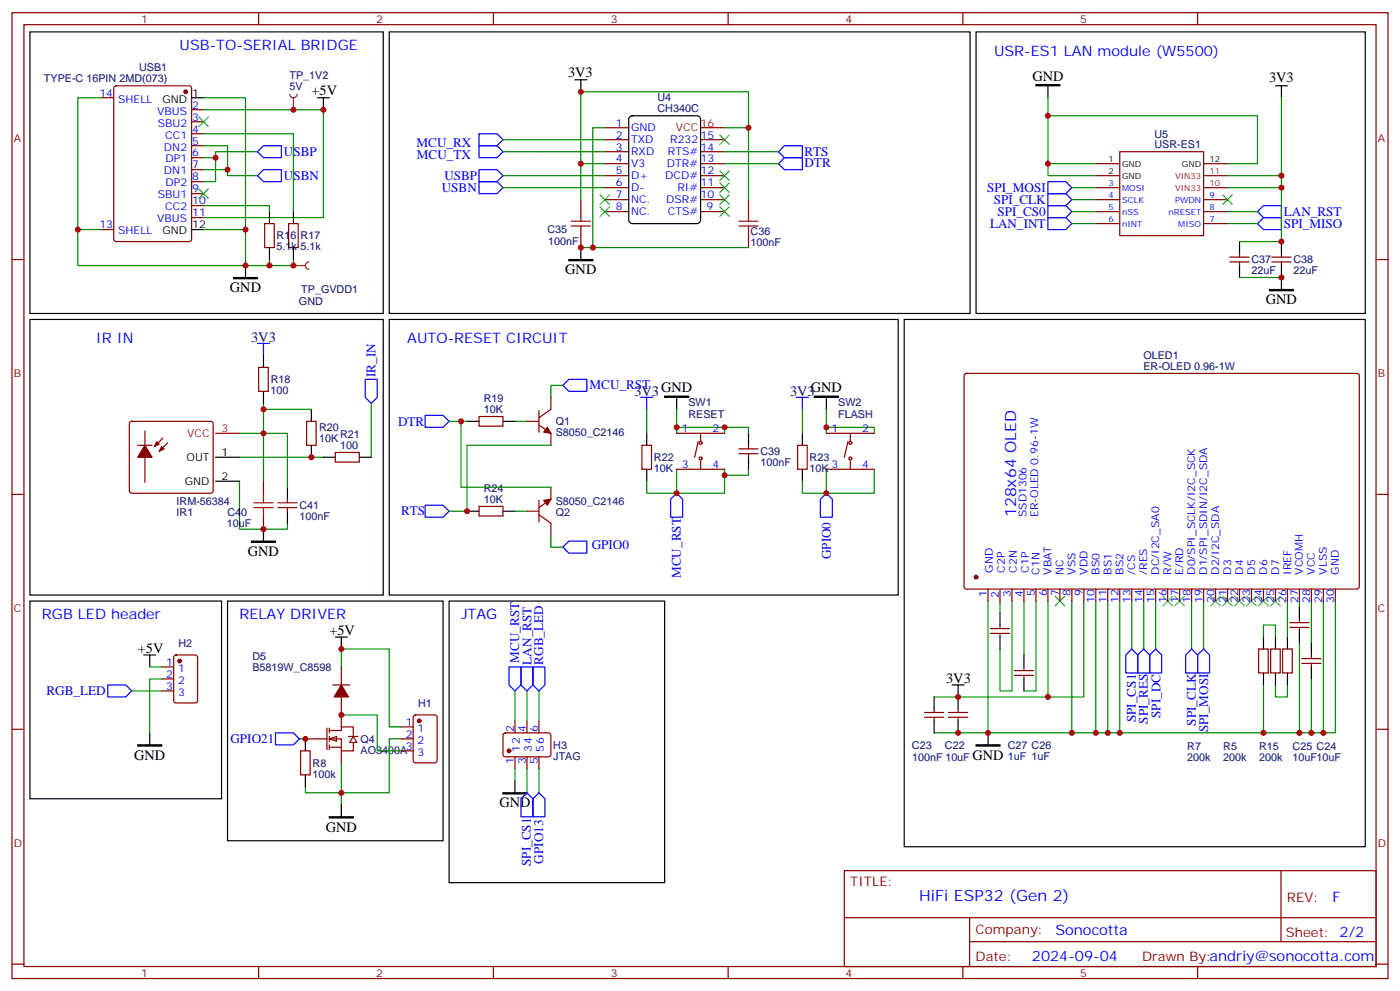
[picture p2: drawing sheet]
<svg xmlns="http://www.w3.org/2000/svg" width="412mm" height="292mm" viewBox="0 0 412 292" stroke-linecap="round" stroke-linejoin="round" font-family="sans-serif">
<g fill="none" stroke="#870000" stroke-width=".35">
<path d="M3.5 3.7h405.4v284.4h-405.4zM7.1 7.3h398.2v277.3h-398.2zM76.2 3.7v3.6M145.3 3.7v3.6M214.5 3.7v3.6M283.6 3.7v3.6M352.8 3.7v3.6M3.5 76.4h3.6M78 65.8h2.8v7.1h-2.8zM85 65.8h2.8v7.1h-2.8zM405.3 76.4h3.6M3.5 145.6h3.6"/>
<path d="M405.3 145.6h3.6M3.5 214.7h3.6M405.3 214.7h3.6M248.7 256.3h156.6v28.3h-156.6zM377.3 256.4v20.8M248.7 270.2h156.5M285.6 277.2h119.6M285.6 270.2v14.1M3.5 283.8h3.6M76.2 284.6v3.5M145.3 284.6v3.5M214.5 284.6v3.5"/>
<path d="M283.6 284.6v3.5M352.8 284.6v3.5M405.3 283.8h3.6"/>
</g>
<path d="M79.4 76.4v1.8h-7.1M86.4 76.4v1.8h-7M70.6 141.7v14.1h14.1v-1.8" fill="none" stroke="#008700" stroke-width=".35"/>
<path d="M79.4 62.3v3.5M79.4 72.9v3.5M86.4 62.3v3.5M86.4 72.9v3.5" fill="none" stroke="#000" stroke-width=".35"/>
<path d="M38.3 124.2l.5-.2h23.3l.5 .2 .2 .5v19.8l-.2 .5-.5 .2h-23.3l-.5-.2-.2-.5v-19.8z" fill="#fff" stroke="#870000" stroke-width=".35"/>
<g fill="none" stroke="#000" stroke-width=".35">
<path d="M8.8 9.4h104.1v82.9h-104.1zM114.7 9.4h171.1v82.9h-171.1zM287.5 9.4h114.7v82.9h-114.7zM56.4 28.8h3.6M169.3 23.5h3.6M171.1 23.5v3.5M185.4 34.5l.9-.4h19l.9 .4 .2 .6v29.7l-.5 .8-.6 .2h-19l-.9-.5-.2-.5v-29.7zM308.7 25.3v3.5M375.7 25.3h3.5M377.5 25.3v3.5M56.4 67.6h3.6M72.3 78.2v3.5"/>
<path d="M171.1 72.9v3.5M365.1 71.1v3.5M365.1 78.2v3.5M377.5 71.1v3.5M377.5 78.2v7M8.8 94.1h104.1v81.1h-104.1zM114.7 94.1h149.9v81.1h-149.9zM77.6 104.6v3.6M77.6 115.2v3.5M199.3 117v3.5M243.4 117v3.5M63.5 134.6h7.1"/>
<path d="M91.7 120.5v3.5M91.7 131.1v3.5M95.2 134.6h3.6M105.8 134.6h3.6M137.6 124h3.5M148.2 124h3.5M190.5 127.6v3.5M190.5 138.1v3.6M220.5 127.6v3.5M220.5 134.6v3.5M236.4 127.6v3.5M236.4 138.1v3.6"/>
<path d="M63.5 141.7h7.1M77.6 155.8v3.5M84.7 143.4v3.6M84.7 150.5v3.5M137.6 150.5h3.5M148.2 150.5h3.5"/>
</g>
<path d="M206.4 37.6h7M63.5 127.6h7.1" fill="none" stroke="#f00" stroke-width=".35"/>
<g fill="#870000" stroke="#870000" stroke-width=".35">
<path d="M42.7 131.1l2.1 3.5h-4.2z"/>
<path d="M47.6 131.4l.7 .8-1.4 .7z"/>
<path d="M46.2 130l.7 .7-1.4 .7z"/>
<path d="M161.2 125.8l1.1 1.8-2.1-.4z"/>
<path d="M160.2 147.3l2.1-.3-1.1 1.7z"/>
<circle cx="54.7" cy="27" r=".53"/>
</g>
<g fill="none" stroke="#870000" stroke-width=".35">
<path d="M30 28.8h3.5M33.7 25.5l.5-.2h21.5l.7 .4v44.7l-.4 .7h-21.8l-.6-.4-.1-44.7zM56.4 32.3h3.6M56.4 35.8h3.6M56.4 39.4h3.6M178.2 37.6h7M56.4 42.9h3.6M56.4 46.4h3.6M56.4 50h3.6M56.4 53.5h3.6M56.4 57h3.6M171.1 58.8v3.5"/>
<path d="M178.2 41.1h7M178.2 44.7h7M178.2 48.2h7M178.2 51.7h7M178.2 55.2h7M178.2 58.8h7M206.4 41.1h7M206.4 44.7h7M206.4 48.2h7M206.4 51.7h7M206.4 55.2h7M206.4 58.8h7"/>
<path d="M220.5 58.8v3.5M322.8 48.2h7M322.8 51.7h7M322.8 55.2h7M322.8 58.8h7M329.8 44.7h24.7v24.7h-24.7zM354.5 48.2h7.1M354.5 51.7h7.1M354.5 55.2h7.1M354.5 58.8h7.1M30 67.6h3.5M56.4 60.5h3.6"/>
<path d="M56.4 64.1h3.6M171.1 69.4v3.5M178.2 62.3h7M206.4 62.3h7M220.5 69.4v3.5M322.8 62.3h7M322.8 65.8h7M354.5 62.3h7.1M354.5 65.8h7.1M362.3 77.1h5.6M362.3 75.7h5.6M365.1 74.6v1.1"/>
<path d="M365.1 77.1v1.1M374.6 77.1h5.7M374.6 75.7h5.7M377.5 74.6v1.1M377.5 77.1v1.1M76.2 108.2h2.8v7h-2.8zM162.3 117v3.5l-3.6 2.5M40.6 131.1h4.2M42.7 126.9v15.1M48 129l-2.5 2.4M49.4 130.4l-2.5 2.5M90.3 124h2.8v7.1h-2.8z"/>
<path d="M98.8 133.2h7v2.8h-7zM141.1 122.6h7.1v2.8h-7.1zM155.2 124h3.5M158.7 125.1l3.6 2.5v3.5M158.7 120.9v6.3M189.1 131.1h2.8v7h-2.8zM199.3 138.1h14.1M199.3 127.6h14.1M205.7 130l-1.1 4.6M206.4 127.6v2.4M206.4 135.7v2.4M217.7 133.6h5.6"/>
<path d="M217.7 132.2h5.6M220.5 131.1v1.1M220.5 133.6v1M234.9 131.1h2.9v7h-2.9zM243.4 138.1h14.1M243.4 127.6h14.1M249.8 130l-1.1 4.6M250.5 127.6v2.4M250.5 135.7v2.4M77.6 141.7v3.5M77.6 152.3v3.5M81.8 148h5.7"/>
<path d="M81.8 149.4h5.7M84.7 147v1M84.7 149.4v1.1M141.1 149.1h7.1v2.8h-7.1zM155.2 150.5h3.5M158.7 151.6l3.6 2.4v3.6M158.7 147.3v6.4M162.3 143.4v3.6l-3.6 2.4"/>
<circle cx="206.4" cy="130.4" r=".44"/>
<circle cx="206.4" cy="135" r=".44"/>
<circle cx="250.5" cy="130.4" r=".44"/>
<circle cx="250.5" cy="135" r=".44"/>
</g>
<path d="M305.2 24.9h7v.4h-7zM167.6 76.4h7v.4h-7zM68.8 81.7h7v.4h-7zM373.9 85.2h7.1v.4h-7.1zM195.8 116.6h7v.4h-7zM239.9 116.6h7v.4h-7zM74.1 159.3h7v.4h-7z" fill="#000" stroke="#000" stroke-width=".35"/>
<g fill="none" stroke="#008700" stroke-width=".35">
<path d="M30 28.8h-7.1v38.8h7.1M60 28.8h12.3v38.8M60 32.3h35.2v31.8h-35.2M60 39.4h26.4v22.9M178.2 37.6h-3.6v35.3M213.4 37.6h7.1v-10.6h-49.4v21.2h7.1M220.5 37.6v21.2M308.7 28.8v19.4h14.1M308.7 34.1h61.7v14.1h-8.8M377.5 28.8v22.9h-15.9M60 42.9h7v8.8h8.8M60 46.4h3.5"/>
<path d="M60 50h7M75.8 44.7h-12.3v8.8h-3.5M148.2 41.1h30M148.2 44.7h30M148.2 51.7h30M148.2 55.2h30M171.1 48.2v10.6M213.4 44.7h15.9M213.4 48.2h15.9M308.7 48.2v3.5h14.1M315.7 55.2h7.1M315.7 58.8h7.1"/>
<path d="M377.5 51.7v3.5h-15.9M377.5 55.2v15.9h-12.4M22.9 67.6v10.6h49.4v-10.6h-12.3M60 60.5h19.4v1.8M171.1 72.9h49.4M315.7 62.3h7.1M315.7 65.8h7.1M361.6 62.3h8.8M361.6 65.8h8.8M365.1 81.7h12.4M77.6 118.7v23M109.4 118.7v15.9"/>
<path d="M165.8 113.5h-3.5v3.5M70.6 127.6h14.1v15.8M70.6 134.6h24.6M77.6 120.5h14.1M132.3 124h5.3M135.8 124v19.4h26.5M151.7 124h3.5M162.3 131.1h-24.7v19.4h-5.3M190.5 120.5v7.1M199.3 125.8h14.1v1.8M199.3 138.1v7.1h14.1v-7.1M199.3 120.5v7.1"/>
<path d="M213.4 125.8h7.1v1.8M220.5 138.1v1.8h-7.1M236.4 120.5v7.1M243.4 125.8h14.1v1.8M243.4 138.1v7.1h14.1v-7.1M243.4 120.5v7.1M151.7 150.5h3.5M162.3 157.6v3.5h3.5M190.5 141.7v3.5h8.8M236.4 141.7v3.5h7"/>
</g>
<path d="M168.3 66.5h5.6M168.3 65.1h5.6M171.1 62.3v2.8M171.1 66.5v2.9M217.7 66.5h5.6M217.7 65.1h5.6M220.5 62.3v2.8M220.5 66.5v2.9M74.8 149.4h5.6M74.8 148h5.6M77.6 145.2v2.8M77.6 149.4v2.9" fill="none" stroke="#a10000" stroke-width=".35"/>
<g fill="none" stroke="#00f" stroke-width=".35">
<path d="M141.1 39.4h5.3l1.8 1.7-1.8 1.8h-5.3zM75.8 44.7l1.8-1.8h5.3v3.5h-5.3zM75.8 51.7l1.8-1.7h5.3v3.5h-5.3zM141.1 50h5.3l1.8 1.7-1.8 1.8h-5.3zM141.1 53.5h5.3l1.8 1.7-1.8 1.8h-5.3zM141.1 42.9h5.3l1.8 1.8-1.8 1.7h-5.3zM229.3 48.2l1.8-1.8h5.3v3.6h-5.3zM229.3 44.7l1.8-1.8h5.3v3.5h-5.3zM308.7 53.5h5.3l1.7 1.7-1.7 1.8h-5.3zM308.7 57h5.3l1.7 1.8-1.7 1.7h-5.3zM308.7 60.5h5.3l1.7 1.8-1.7 1.8h-5.3zM308.7 64.1h5.3l1.7 1.7-1.7 1.8h-5.3z"/>
<path d="M370.4 65.8l1.8-1.7h5.3v3.5h-5.3zM370.4 62.3l1.8-1.8h5.3v3.6h-5.3zM75.8 101.1h3.6M77.6 101.1v3.5M107.6 111.7h3.5v5.3l-1.7 1.7-1.8-1.7zM165.8 113.5l1.8-1.8h5.3v3.5h-5.3zM188.7 117h3.6M190.5 117v3.5M234.6 117h3.5M236.4 117v3.5M125.2 122.3h5.3l1.8 1.7-1.8 1.8h-5.3zM125.2 148.7h5.3l1.8 1.8-1.8 1.8h-5.3z"/>
<path d="M199.3 145.2l1.8 1.8v5.3h-3.5v-5.3zM241.7 147l1.7-1.8 1.8 1.8v5.3h-3.5zM165.8 161.1l1.8-1.8h5.3v3.5h-5.3z"/>
</g>
<g fill="none" stroke="#3c3" stroke-width=".35">
<path d="M58.6 34.4l2.8 2.9M61.4 34.4l-2.8 2.9M212 39.7l2.8 2.8M214.8 39.7l-2.8 2.8M58.6 55.6l2.8 2.8M61.4 55.6l-2.8 2.8M176.7 57.4l2.9 2.8M179.6 57.4l-2.9 2.8M212 50.3l2.8 2.8M212 53.8l2.8 2.9M212 57.4l2.8 2.8M214.8 50.3l-2.8 2.8"/>
<path d="M214.8 53.8l-2.8 2.9M214.8 57.4l-2.8 2.8M360.2 57.4l2.8 2.8M363 57.4l-2.8 2.8M176.7 60.9l2.9 2.8M179.6 60.9l-2.9 2.8M212 60.9l2.8 2.8M214.8 60.9l-2.8 2.8"/>
</g>
<path d="M86.4 78.2h3.6M91 77.1a1.06 1.06 0 0 0-1 1.1 1.06 1.06 0 0 0 1 1" fill="none" stroke="#8c2424" stroke-width=".35"/>
<circle cx="86.4" cy="78.2" r=".18" fill="#8c2424"/>
<g fill="none" stroke="#008700" stroke-width=".35">
<path d="M291 177v38.8h102.3v-38.8M294.6 177.3v3.2M298.1 177v26.4h-3.5v-12.3M301.6 177v15.8M305.2 177v26.4h-3.6M308.7 177v28.2h-33.5M315.7 177v38.8M319.3 177v28.2h-10.6M322.8 177v38.8M326.3 177v38.8M329.8 177v38.8M333.4 177v14.1"/>
<path d="M336.9 177v14.1M340.4 177v14.1M351 177v14.1M354.5 177v14.1M379.2 177v10.5M382.8 177v1.7M386.3 177v12.3M389.8 177v38.8M372.2 187.5v-3.5h3.5v3.5M382.8 189.3v26.5M386.3 199.9v15.9M275.2 215.8h15.8"/>
<path d="M372.2 201.6v14.2M375.7 201.6v3.6h3.5v-3.6"/>
</g>
<g fill="none" stroke="#000" stroke-width=".35">
<path d="M382.8 178.7v3.5M294.6 180.5v3.5M294.6 187.5v3.6M301.6 192.8v3.6M301.6 199.9v3.5M372.2 187.5v3.6M372.2 198.1v3.5M375.7 187.5v3.6M375.7 198.1v3.5M379.2 187.5v3.6M379.2 198.1v3.5M382.8 185.8v3.5"/>
<path d="M386.3 189.3v3.5M386.3 196.4v3.5M275.2 205.2v3.5M275.2 212.2v3.6M280.5 201.6h3.5M282.2 201.6v7.1M282.2 212.2v3.6M291 215.8v3.5"/>
</g>
<g fill="none" stroke="#870000" stroke-width=".35">
<path d="M284.2 110.1l.5-.2 115.3 .1 .4 .6-.1 62.4-.6 .4h-115.3l-.4-.7v-62.1zM291 173.4v3.6M294.6 173.8v3.5M298.1 173.4v3.6M301.6 173.4v3.6M305.2 173.4v3.6M308.7 173.4v3.6M312.2 173.4v3.6M315.7 173.4v3.6M319.3 173.4v3.6M322.8 173.4v3.6M326.3 173.4v3.6"/>
<path d="M329.8 173.4v3.6M333.4 173.4v3.6M336.9 173.4v3.6M340.4 173.4v3.6M344 173.4v3.6M347.5 173.4v3.6M351 173.4v3.6M354.5 173.4v3.6M358.1 173.4v3.6M361.6 173.4v3.6M365.1 173.4v3.6M368.7 173.4v3.6"/>
<path d="M372.2 173.4v3.6M375.7 173.4v3.6M379.2 173.4v3.6M382.8 173.4v3.6M386.3 173.4v3.6M389.8 173.4v3.6M393.3 173.4v3.6M291.7 186.5h5.7M291.7 185.1h5.7M294.6 184v1.1M294.6 186.5v1M298.8 198.8h5.6"/>
<path d="M298.8 197.4h5.6M301.6 196.4v1M301.6 198.8v1.1M370.8 191.1h2.8v7h-2.8zM374.3 191.1h2.8v7h-2.8zM377.8 191.1h2.8v7h-2.8zM379.9 183.3h5.7M379.9 184.7h5.7M382.8 182.2v1.1M382.8 184.7v1.1M383.5 193.9h5.6M383.5 195.3h5.6"/>
<path d="M386.3 192.8v1.1M386.3 195.3v1.1M272.3 211.2h5.7M272.3 209.8h5.7M275.2 208.7v1.1M275.2 211.2v1M279.4 211.2h5.6M279.4 209.8h5.6M282.2 208.7v1.1M282.2 211.2v1"/>
</g>
<g fill="none" stroke="#3c3" stroke-width=".35">
<path d="M310.8 175.5l2.8 2.9M313.6 175.5l-2.8 2.9M342.5 175.5l2.9 2.9M345.4 175.5l-2.9 2.9M346.1 175.5l2.8 2.9M348.9 175.5l-2.8 2.9M356.7 175.5l2.8 2.9M359.5 175.5l-2.8 2.9M360.2 175.5l2.8 2.9M363 175.5l-2.8 2.9M363.7 175.5l2.8 2.9M366.5 175.5l-2.8 2.9"/>
<path d="M367.2 175.5l2.9 2.9M370.1 175.5l-2.9 2.9M370.8 175.5l2.8 2.9M373.6 175.5l-2.8 2.9M374.3 175.5l2.8 2.9M377.1 175.5l-2.8 2.9"/>
</g>
<path d="M333.4 191.1l1.7 1.7v5.3h-3.5v-5.3zM336.9 191.1l1.8 1.7v5.3h-3.6v-5.3zM338.7 192.8l1.7-1.7 1.8 1.7v5.3h-3.5zM351 191.1l1.8 1.7v5.3h-3.6v-5.3zM354.5 191.1l1.8 1.7v5.3h-3.5v-5.3z" fill="none" stroke="#00f" stroke-width=".35"/>
<path d="M287.5 219.3h7.1v.3h-7.1z" fill="#000" stroke="#000" stroke-width=".35"/>
<circle cx="287.5" cy="169.9" r=".53" fill="#870000" stroke="#870000" stroke-width=".35"/>
<g fill="#fff" stroke="#870000" stroke-width=".35">
<path d="M97 217.5l2.1-.7v1.4z"/>
<path d="M104.1 216.8l1 1.8h-2.1z"/>
</g>
<g fill="none" stroke="#870000" stroke-width=".35">
<path d="M47.6 196.4h3.6M47.6 199.9h3.6M51.4 193l.5-.2h5.6l.7 .5v12.9l-.5 .7h-5.8l-.7-.4v-13zM100.5 196.4v5.2M47.6 203.4h3.6M90 217.5h6.3M96.3 214.3v6.4M97 215.1h3.5v-1.1h3.6v2.8M97 217.5h3.5v3.6h3.6v-2.5M97 220h3.5M97 214.3v1.5M97 216.8v1.4"/>
<path d="M97 219.3v1.4M98.1 201.6h4.9M100.5 205.2v8.8M102.7 216.8h2.8M118.2 217.5h3.5M118.2 214h3.5M121.9 210.7l.5-.2h5.7l.6 .4 .1 13-.5 .6-5.9 .1-.6-.5-.1-12.9zM148.4 216l.5-.2h12.9l.5 .7-.1 5.9-.6 .4-13-.1-.4-.6v-5.6zM151.7 212.2v3.6M155.2 212.2v3.6M158.7 212.2v3.6M88.5 221.1h2.9v7h-2.9z"/>
<path d="M100.5 221.1v3.5M118.2 221.1h3.5M151.7 222.8v3.5M155.2 222.8v3.5M158.7 222.8v3.5"/>
</g>
<g fill="none" stroke="#008700" stroke-width=".35">
<path d="M44.1 196.4h3.5M47.6 199.9h-3.5v15.9M100.5 196.4v-5.3h14.2v22.9h3.5M38.8 203.4h8.8M88.2 217.5h1.8M100.5 210.5h10.6v10.6h7.1M118.2 217.5h-3.5v15.9h-24.7v-1.8M151.7 203.4v8.8M155.2 203.4v8.8M158.7 203.4v8.8M100.5 224.6v12.3M151.7 226.3v3.6"/>
<path d="M155.2 226.3v7.1M158.7 226.3v7.1"/>
</g>
<g fill="none" stroke="#000" stroke-width=".35">
<path d="M93.5 28.8h3.5M95.2 28.8v3.5M266.3 94.1h135.9v155.2h-135.9zM8.8 177h56.5v58.2h-56.5zM67 177h63.5v70.5h-63.5zM132.3 177h63.5v82.9h-63.5zM42.3 192.8h3.6M44.1 192.8v3.6M98.8 187.5h3.5M100.5 187.5v3.6M44.1 215.8v3.5M90 217.5v3.6"/>
<path d="M90 228.1v3.5M100.5 236.9v3.6M151.7 229.9v3.5"/>
</g>
<g fill="#870000" stroke="#870000" stroke-width=".35">
<path d="M100.5 201.6l2.2 3.6h-4.3z"/>
<circle cx="123.5" cy="212.2" r=".53"/>
<circle cx="149.9" cy="221.1" r=".53"/>
<circle cx="52.9" cy="194.6" r=".53"/>
</g>
<path d="M40.6 219.3h7v.3h-7zM148.2 233.4h7v.4h-7zM97 240.5h7.1v.3h-7.1z" fill="#000" stroke="#000" stroke-width=".35"/>
<path d="M149.9 196.4h3.6v5.2l-1.8 1.8-1.8-1.8zM153.5 196.4h3.5v5.2l-1.8 1.8-1.7-1.8zM157 196.4h3.5v5.2l-1.8 1.8-1.7-1.8zM31.7 201.6h5.3l1.8 1.8-1.8 1.8h-5.3zM81.1 215.8h5.3l1.8 1.7-1.8 1.8h-5.3zM155.2 233.4l1.8 1.8v5.3h-3.5v-5.3zM158.7 233.4l1.8 1.8v5.3h-3.5v-5.3z" fill="none" stroke="#00f" stroke-width=".35"/>
<path d="M85.4 27.7a1.06 1.06 0 0 0 1 1.1 1.06 1.06 0 0 0 1.1-1.1M86.4 28.8v3.5" fill="none" stroke="#8c2424" stroke-width=".35"/>
<circle cx="86.4" cy="32.3" r=".18" fill="#8c2424"/>
<g fill="#c00">
<circle cx="79.4" cy="78.2" r=".88"/>
<circle cx="77.6" cy="155.8" r=".88"/>
<circle cx="77.6" cy="127.6" r=".88"/>
<circle cx="91.7" cy="134.6" r=".88"/>
<circle cx="77.6" cy="120.5" r=".88"/>
<circle cx="22.9" cy="67.6" r=".88"/>
<circle cx="72.3" cy="78.2" r=".88"/>
<circle cx="72.3" cy="67.6" r=".88"/>
<circle cx="63.5" cy="46.4" r=".88"/>
<circle cx="67" cy="50" r=".88"/>
<circle cx="243.4" cy="145.2" r=".88"/>
<circle cx="199.3" cy="145.2" r=".88"/>
<circle cx="137.6" cy="150.5" r=".88"/>
<circle cx="135.8" cy="124" r=".88"/>
<circle cx="243.4" cy="125.8" r=".88"/>
<circle cx="199.3" cy="125.8" r=".88"/>
<circle cx="213.4" cy="125.8" r=".88"/>
<circle cx="213.4" cy="139.9" r=".88"/>
<circle cx="171.1" cy="48.2" r=".88"/>
<circle cx="171.1" cy="72.9" r=".88"/>
<circle cx="220.5" cy="37.6" r=".88"/>
<circle cx="174.6" cy="72.9" r=".88"/>
<circle cx="171.1" cy="27" r=".88"/>
<circle cx="308.7" cy="48.2" r=".88"/>
<circle cx="308.7" cy="34.1" r=".88"/>
<circle cx="377.5" cy="51.7" r=".88"/>
<circle cx="377.5" cy="55.2" r=".88"/>
<circle cx="377.5" cy="71.1" r=".88"/>
<circle cx="377.5" cy="81.7" r=".88"/>
<circle cx="86.4" cy="78.2" r=".88"/>
<circle cx="372.2" cy="215.8" r=".88"/>
<circle cx="329.8" cy="215.8" r=".88"/>
<circle cx="326.3" cy="215.8" r=".88"/>
<circle cx="322.8" cy="215.8" r=".88"/>
<circle cx="315.7" cy="215.8" r=".88"/>
<circle cx="308.7" cy="205.2" r=".88"/>
<circle cx="282.2" cy="205.2" r=".88"/>
<circle cx="282.2" cy="215.8" r=".88"/>
<circle cx="389.8" cy="215.8" r=".88"/>
<circle cx="386.3" cy="215.8" r=".88"/>
<circle cx="382.8" cy="215.8" r=".88"/>
<circle cx="291" cy="215.8" r=".88"/>
<circle cx="90" cy="217.5" r=".88"/>
<circle cx="100.5" cy="210.5" r=".88"/>
<circle cx="100.5" cy="191.1" r=".88"/>
<circle cx="100.5" cy="233.4" r=".88"/>
<circle cx="95.3" cy="32.3" r=".88"/>
<circle cx="86.4" cy="32.3" r=".88"/>
</g>
<g font-size="4.6" fill="#00f">
<text x="299.3" y="152.3" transform="rotate(-90 299.3 152.3)">128x64 OLED</text>
<text x="270.8" y="265.4">HiFi ESP32 (Gen 2)</text>
</g>
<g font-size="4.2" fill="#00f">
<text x="52.9" y="14.7">USB-TO-SERIAL BRIDGE</text>
<text x="292.8" y="16.4">USR-ES1 LAN module (W5500)</text>
<text x="28.2" y="101.1">IR IN</text>
<text x="119.9" y="101.1">AUTO-RESET CIRCUIT</text>
<text x="12.3" y="182.2">RGB LED header</text>
<text x="70.6" y="182.2">RELAY DRIVER</text>
<text x="135.8" y="182.2">JTAG</text>
<text x="392.5" y="265.6">F</text>
<text x="310.9" y="275.2">Sonocotta</text>
<text x="304" y="283">2024-09-04</text>
</g>
<g font-size="4.2">
<text x="167.3" y="22.8">3V3</text>
<text x="304.1" y="23.8">GND</text>
<text x="91.7" y="28.1">+5V</text>
<text x="373.8" y="24.1">3V3</text>
<text x="166.5" y="80.7">GND</text>
<text x="67.7" y="86">GND</text>
<text x="372.9" y="89.5">GND</text>
<text x="194.7" y="115.5">GND</text>
<text x="238.8" y="115.5">GND</text>
<text x="73" y="163.5">GND</text>
<text x="97" y="186.8">+5V</text>
<text x="40.6" y="192.1">+5V</text>
<text x="278.7" y="200.9">3V3</text>
<text x="39.5" y="223.7">GND</text>
<text x="286.5" y="223.7">GND</text>
<text x="147.1" y="237.7">GND</text>
<text x="96" y="244.9">GND</text>
</g>
<g font-size="4.2" fill="#000080">
<text x="74" y="100.8">3V3</text>
<text x="186.9" y="116.7">3V3</text>
<text x="232.7" y="116.7">3V3</text>
</g>
<g font-size="3.9" fill="#00f">
<text x="83.6" y="45.8">USBP</text>
<text x="122.7" y="43.3">MCU_RX</text>
<text x="122.8" y="46.7">MCU_TX</text>
<text x="237" y="45.8">RTS</text>
<text x="83.6" y="52.9">USBN</text>
<text x="130.9" y="53.1">USBP</text>
<text x="237" y="49.3">DTR</text>
<text x="130.1" y="56.5">USBN</text>
<text x="290.8" y="56.5">SPI_MOSI</text>
<text x="292.8" y="60.1">SPI_CLK</text>
<text x="293.8" y="63.6">SPI_CS0</text>
<text x="378.2" y="63.5">LAN_RST</text>
<text x="291.6" y="67.1">LAN_INT</text>
<text x="378.2" y="67">SPI_MISO</text>
<text x="110.6" y="111" transform="rotate(-90 110.6 111)">IR_IN</text>
<text x="173.7" y="114.6">MCU_RST</text>
<text x="117.3" y="125.3">DTR</text>
<text x="118.2" y="151.7">RTS</text>
<text x="174.3" y="161.8">GPIO0</text>
<text x="244.7" y="164.6" transform="rotate(-90 244.7 164.6)">GPIO0</text>
<text x="200.6" y="170.2" transform="rotate(-90 200.6 170.2)">MCU_RST</text>
<text x="152.9" y="195.1" transform="rotate(-90 152.9 195.1)">MCU_RST</text>
<text x="156.6" y="195.7" transform="rotate(-90 156.6 195.7)">LAN_RST</text>
<text x="160" y="195.7" transform="rotate(-90 160 195.7)">RGB_LED</text>
<text x="13.7" y="204.7">RGB_LED</text>
<text x="334.6" y="212.6" transform="rotate(-90 334.6 212.6)">SPI_CS1</text>
<text x="338.1" y="213" transform="rotate(-90 338.1 213)">SPI_RES</text>
<text x="341.8" y="211.4" transform="rotate(-90 341.8 211.4)">SPI_DC</text>
<text x="352.3" y="213.7" transform="rotate(-90 352.3 213.7)">SPI_CLK</text>
<text x="355.9" y="215.6" transform="rotate(-90 355.9 215.6)">SPI_MOSI</text>
<text x="67.9" y="218.7">GPIO21</text>
<text x="156.4" y="255" transform="rotate(-90 156.4 255)">SPI_CS1</text>
<text x="160" y="254.2" transform="rotate(-90 160 254.2)">GPIO13</text>
</g>
<g font-size="3.9" fill="#800">
<text x="250.5" y="260.9">TITLE:</text>
<text x="379.1" y="265.6">REV:</text>
<text x="287.4" y="275.1">Company:</text>
<text x="378.7" y="275.7">Sheet: 2/2</text>
<text x="287.4" y="282.8">Date:</text>
<text x="336.4" y="282.9">Drawn By:andriy@sonocotta.com</text>
</g>
<g font-size="3.2" fill="#800">
<text x="41.6" y="6.7">1</text>
<text x="110.8" y="6.7">2</text>
<text x="179.9" y="6.7">3</text>
<text x="249.1" y="6.7">4</text>
<text x="318.2" y="6.7">5</text>
<text x="4.1" y="41.8">A</text>
<text x="405.9" y="41.8">A</text>
<text x="4.1" y="111">B</text>
<text x="405.9" y="111">B</text>
<text x="4.1" y="180.1">C</text>
<text x="405.9" y="180.1">C</text>
<text x="4.1" y="249.3">D</text>
<text x="405.9" y="249.3">D</text>
<text x="41.6" y="287.5">1</text>
<text x="110.8" y="287.5">2</text>
<text x="179.9" y="287.5">3</text>
<text x="249.1" y="287.5">4</text>
<text x="318.2" y="287.5">5</text>
</g>
<g font-size="3.2" fill="#000080">
<text x="41" y="20.8">USB1</text>
<text x="85.3" y="23.2">TP_1V2</text>
<text x="12.9" y="24">TYPE-C 16PIN 2MD(073)</text>
<text x="85.3" y="26.4">5V</text>
<text x="193.7" y="29.8">U4</text>
<text x="193.7" y="33">CH340C</text>
<text x="340.1" y="40.7">U5</text>
<text x="340.1" y="43.6">USR-ES1</text>
<text x="81.5" y="70.5">R16</text>
<text x="88.5" y="70.5">R17</text>
<text x="161.2" y="68.7">C35</text>
<text x="221.1" y="69">C36</text>
<text x="81.5" y="73.7">5.1k 5.1k</text>
<text x="161.5" y="72.3">100nF</text>
<text x="221.1" y="72.3">100nF</text>
<text x="368.7" y="77.6">C37</text>
<text x="381" y="77.6">C38</text>
<text x="368.7" y="80.7">22uF</text>
<text x="381" y="80.7">22uF</text>
<text x="88.1" y="89.9">GND</text>
<text x="88.8" y="86.3">TP_GVDD1</text>
<text x="336.8" y="105.7">OLED1</text>
<text x="79.7" y="112.7">R18</text>
<text x="336.8" y="108.9">ER-OLED 0.96-1W</text>
<text x="79.7" y="115.9">100</text>
<text x="142.5" y="118.5">R19</text>
<text x="202.8" y="119.5">SW1</text>
<text x="246.9" y="119.5">SW2</text>
<text x="142.5" y="121.6">10K</text>
<text x="163.7" y="125.1">Q1</text>
<text x="202.8" y="122.9">RESET</text>
<text x="246.9" y="122.9">FLASH</text>
<text x="94" y="130.1">10K</text>
<text x="94" y="126.9">R20</text>
<text x="100.2" y="128.9">R21</text>
<text x="163.7" y="128.3">S8050_C2146</text>
<text x="100.2" y="132.2">100</text>
<text x="192.6" y="135.8">R22</text>
<text x="224" y="137.2">100nF</text>
<text x="224" y="134">C39</text>
<text x="238.5" y="135.8">R23</text>
<text x="192.6" y="138.9">10K</text>
<text x="238.5" y="138.9">10K</text>
<text x="52" y="148.7">IRM-56384</text>
<text x="88.2" y="149.9">C41</text>
<text x="142.5" y="148">10K</text>
<text x="142.5" y="144.9">R24</text>
<text x="163.7" y="148.7">S8050_C2146</text>
<text x="52" y="151.9">IR1</text>
<text x="66.8" y="155.2">10uF</text>
<text x="67" y="151.9">C40</text>
<text x="88.2" y="153.1">100nF</text>
<text x="163.7" y="151.9">Q2</text>
<text x="52.6" y="190.4">H2</text>
<text x="74.3" y="197.5">B5819W_C8598</text>
<text x="74.3" y="194.3">D5</text>
<text x="123.1" y="208.1">H1</text>
<text x="106.2" y="221.9">AO3400A</text>
<text x="106.2" y="218.6">Q4</text>
<text x="163" y="220.4">H3</text>
<text x="268.6" y="220.4">C23</text>
<text x="278.4" y="220.4">C22</text>
<text x="296.8" y="220.4">C27 C26</text>
<text x="349.7" y="220.8">R7</text>
<text x="360.3" y="220.8">R5</text>
<text x="370.9" y="220.8">R15</text>
<text x="380.8" y="220.8">C25 C24</text>
<text x="92.1" y="225.7">R8</text>
<text x="163" y="223.7">JTAG</text>
<text x="268.7" y="224">100nF 10uF</text>
<text x="296.8" y="223.7">1uF 1uF</text>
<text x="349.7" y="224">200k</text>
<text x="360.3" y="224">200k</text>
<text x="370.9" y="224">200k</text>
<text x="380.8" y="224">10uF10uF</text>
<text x="92.1" y="228.9">100k</text>
</g>
<g font-size="3.2" fill="#00f">
<text x="29.3" y="28.4">14</text>
<text x="34.8" y="30.2">SHELL</text>
<text x="46.3" y="33.7">VBUS</text>
<text x="56.6" y="32">2</text>
<text x="56.6" y="35.5">3</text>
<text x="46.5" y="37.3">SBU2</text>
<text x="48.7" y="40.8">CC1</text>
<text x="56.6" y="39">4</text>
<text x="181.4" y="40.8">2</text>
<text x="181.4" y="37.3">1</text>
<text x="185.9" y="38.7">GND</text>
<text x="206.4" y="40.8">15</text>
<text x="48.3" y="44.3">DN2</text>
<text x="48.8" y="47.8">DP1</text>
<text x="56.6" y="42.5">5</text>
<text x="56.6" y="46.1">6</text>
<text x="181.4" y="47.8">4</text>
<text x="181.4" y="44.3">3</text>
<text x="185.9" y="45.7">RXD</text>
<text x="185.9" y="42.2">TXD</text>
<text x="196.7" y="45.7">RTS#</text>
<text x="197.4" y="42.2">R232</text>
<text x="206.4" y="44.3">14</text>
<text x="206.4" y="47.8">13</text>
<text x="48.3" y="51.4">DN1</text>
<text x="56.6" y="49.6">7</text>
<text x="56.6" y="53.1">8</text>
<text x="181.4" y="51.4">5</text>
<text x="185.9" y="52.8">D+</text>
<text x="185.9" y="49.2">V3</text>
<text x="196" y="52.8">DCD#</text>
<text x="196.5" y="49.2">DTR#</text>
<text x="206.4" y="51.4">12</text>
<text x="46.5" y="58.4">SBU1</text>
<text x="48.8" y="54.9">DP2</text>
<text x="56.6" y="56.7">9</text>
<text x="181.4" y="58.4">7</text>
<text x="181.4" y="54.9">6</text>
<text x="185.9" y="59.8">NC.</text>
<text x="185.9" y="56.3">D-</text>
<text x="196.3" y="59.8">DSR#</text>
<text x="199.5" y="56.3">RI#</text>
<text x="206.4" y="54.9">11</text>
<text x="206.4" y="58.4">10</text>
<text x="46.3" y="65.5">VBUS</text>
<text x="48.7" y="61.9">CC2</text>
<text x="56.6" y="60.2">10</text>
<text x="56.6" y="63.7">11</text>
<text x="181.4" y="61.9">8</text>
<text x="185.9" y="63.4">NC.</text>
<text x="196.7" y="63.4">CTS#</text>
<text x="208.1" y="61.9">9</text>
<text x="29.3" y="67.2">13</text>
<text x="34.8" y="69">SHELL</text>
<text x="200.8" y="127.2">1</text>
<text x="209.9" y="127.2">2</text>
<text x="244.9" y="127.2">1</text>
<text x="254" y="127.2">2</text>
<text x="200.8" y="137.8">3</text>
<text x="209.9" y="137.8">4</text>
<text x="244.9" y="137.8">3</text>
<text x="254" y="137.8">4</text>
<text x="302.3" y="152.3" transform="rotate(-90 302.3 152.3)">SSD1306</text>
<text x="305.9" y="152.3" transform="rotate(-90 305.9 152.3)">ER-OLED 0.96-1W</text>
<text x="292.5" y="168.6" transform="rotate(-90 292.5 168.6)">GND</text>
<text x="296" y="168.6" transform="rotate(-90 296 168.6)">C2P</text>
<text x="299.5" y="168.6" transform="rotate(-90 299.5 168.6)">C2N</text>
<text x="303" y="168.6" transform="rotate(-90 303 168.6)">C1P</text>
<text x="306.2" y="169.2" transform="rotate(-90 306.2 169.2)">C1N</text>
<text x="309.7" y="169.2" transform="rotate(-90 309.7 169.2)">VBAT</text>
<text x="313.3" y="169.2" transform="rotate(-90 313.3 169.2)">NC</text>
<text x="316.8" y="169.2" transform="rotate(-90 316.8 169.2)">VSS</text>
<text x="320.3" y="169.2" transform="rotate(-90 320.3 169.2)">VDD</text>
<text x="323.8" y="169.2" transform="rotate(-90 323.8 169.2)">BS0</text>
<text x="327.4" y="169.2" transform="rotate(-90 327.4 169.2)">BS1</text>
<text x="330.9" y="169.2" transform="rotate(-90 330.9 169.2)">BS2</text>
<text x="334.4" y="169.2" transform="rotate(-90 334.4 169.2)">/CS</text>
<text x="338" y="169.2" transform="rotate(-90 338 169.2)">/RES</text>
<text x="341.5" y="169.2" transform="rotate(-90 341.5 169.2)">DC/I2C_SA0</text>
<text x="345" y="169.2" transform="rotate(-90 345 169.2)">R/W</text>
<text x="348.5" y="169.2" transform="rotate(-90 348.5 169.2)">E/RD</text>
<text x="352.1" y="169.2" transform="rotate(-90 352.1 169.2)">D0/SPI_SCLK/I2C_SCK</text>
<text x="355.6" y="169.2" transform="rotate(-90 355.6 169.2)">D1/SPI_SDIN/I2C_SDA</text>
<text x="359.1" y="169.2" transform="rotate(-90 359.1 169.2)">D2/I2C_SDA</text>
<text x="362.7" y="169.2" transform="rotate(-90 362.7 169.2)">D3</text>
<text x="366.2" y="169.2" transform="rotate(-90 366.2 169.2)">D4</text>
<text x="369.7" y="169.2" transform="rotate(-90 369.7 169.2)">D5</text>
<text x="373.2" y="169.2" transform="rotate(-90 373.2 169.2)">D6</text>
<text x="376.8" y="169.2" transform="rotate(-90 376.8 169.2)">D7</text>
<text x="380.3" y="169.2" transform="rotate(-90 380.3 169.2)">IREF</text>
<text x="383.8" y="169.2" transform="rotate(-90 383.8 169.2)">VCOMH</text>
<text x="387.3" y="169.2" transform="rotate(-90 387.3 169.2)">VCC</text>
<text x="390.9" y="169.2" transform="rotate(-90 390.9 169.2)">VLSS</text>
<text x="394.4" y="169.2" transform="rotate(-90 394.4 169.2)">GND</text>
<text x="290.7" y="175.6" transform="rotate(-90 290.7 175.6)">1</text>
<text x="294.2" y="176" transform="rotate(-90 294.2 176)">2</text>
<text x="297.7" y="175.6" transform="rotate(-90 297.7 175.6)">3</text>
<text x="301.3" y="175.6" transform="rotate(-90 301.3 175.6)">4</text>
<text x="304.8" y="175.4" transform="rotate(-90 304.8 175.4)">5</text>
<text x="308.3" y="175.4" transform="rotate(-90 308.3 175.4)">6</text>
<text x="311.9" y="175.4" transform="rotate(-90 311.9 175.4)">7</text>
<text x="315.4" y="175.4" transform="rotate(-90 315.4 175.4)">8</text>
<text x="318.9" y="175.4" transform="rotate(-90 318.9 175.4)">9</text>
<text x="322.4" y="177.5" transform="rotate(-90 322.4 177.5)">10</text>
<text x="326" y="177.5" transform="rotate(-90 326 177.5)">11</text>
<text x="329.5" y="177.5" transform="rotate(-90 329.5 177.5)">12</text>
<text x="333" y="177.5" transform="rotate(-90 333 177.5)">13</text>
<text x="336.5" y="177.5" transform="rotate(-90 336.5 177.5)">14</text>
<text x="340.1" y="177.5" transform="rotate(-90 340.1 177.5)">15</text>
<text x="343.6" y="177.5" transform="rotate(-90 343.6 177.5)">16</text>
<text x="347.1" y="177.5" transform="rotate(-90 347.1 177.5)">17</text>
<text x="350.7" y="177.5" transform="rotate(-90 350.7 177.5)">18</text>
<text x="354.2" y="177.5" transform="rotate(-90 354.2 177.5)">19</text>
<text x="357.7" y="177.5" transform="rotate(-90 357.7 177.5)">20</text>
<text x="361.2" y="177.5" transform="rotate(-90 361.2 177.5)">21</text>
<text x="364.8" y="177.5" transform="rotate(-90 364.8 177.5)">22</text>
<text x="368.3" y="177.5" transform="rotate(-90 368.3 177.5)">23</text>
<text x="371.8" y="177.5" transform="rotate(-90 371.8 177.5)">24</text>
<text x="375.4" y="177.5" transform="rotate(-90 375.4 177.5)">25</text>
<text x="378.9" y="177.5" transform="rotate(-90 378.9 177.5)">26</text>
<text x="382.4" y="177.5" transform="rotate(-90 382.4 177.5)">27</text>
<text x="385.9" y="177.5" transform="rotate(-90 385.9 177.5)">28</text>
<text x="389.5" y="177.5" transform="rotate(-90 389.5 177.5)">29</text>
<text x="393" y="177.5" transform="rotate(-90 393 177.5)">30</text>
<text x="49" y="196">1</text>
<text x="52.5" y="197.8">1</text>
<text x="49" y="199.5">2</text>
<text x="49" y="203.1">3</text>
<text x="52.5" y="201.3">2</text>
<text x="52.5" y="204.8">3</text>
<text x="119.5" y="213.6">1</text>
<text x="123" y="215.4">1</text>
<text x="151.3" y="215.6" transform="rotate(-90 151.3 215.6)">2</text>
<text x="154.9" y="215.6" transform="rotate(-90 154.9 215.6)">4</text>
<text x="158.4" y="215.6" transform="rotate(-90 158.4 215.6)">6</text>
<text x="119.5" y="217.2">2</text>
<text x="119.5" y="220.7">3</text>
<text x="123" y="218.9">2</text>
<text x="153.1" y="221.5" transform="rotate(-90 153.1 221.5)">12</text>
<text x="156.6" y="221.5" transform="rotate(-90 156.6 221.5)">34</text>
<text x="160.2" y="221.5" transform="rotate(-90 160.2 221.5)">56</text>
<text x="123" y="222.5">3</text>
<text x="151.3" y="225" transform="rotate(-90 151.3 225)">1</text>
<text x="154.9" y="225" transform="rotate(-90 154.9 225)">3</text>
<text x="158.4" y="225" transform="rotate(-90 158.4 225)">5</text>
</g>
<g font-size="3.2">
<text x="56.6" y="28.4">1</text>
<text x="47.9" y="30.2">GND</text>
<text x="47.9" y="69">GND</text>
<text x="56.6" y="67.2">12</text>
<text x="55" y="135.7">OUT</text>
<text x="65.3" y="134.3">1</text>
<text x="54.5" y="142.7">GND</text>
<text x="65.3" y="141.3">2</text>
</g>
<g font-size="3.2" fill="#f00">
<text x="199.1" y="38.7">VCC</text>
<text x="206.4" y="37.3">16</text>
<text x="55.1" y="128.6">VCC</text>
<text x="65.3" y="127.2">3</text>
</g>
<g font-size="2.5">
<text x="326.5" y="47.8">1</text>
<text x="356.3" y="47.8">12</text>
<text x="326.5" y="51.4">2</text>
<text x="330.6" y="49.2">GND</text>
<text x="330.6" y="52.8">GND</text>
<text x="348.2" y="49.2">GND</text>
</g>
<g font-size="2.5" fill="#f00">
<text x="346.1" y="52.8">VIN33</text>
<text x="356.3" y="51.4">11</text>
<text x="346.1" y="56.3">VIN33</text>
<text x="356.3" y="54.9">10</text>
</g>
<g font-size="2.5" fill="#00f">
<text x="326.5" y="54.9">3</text>
<text x="326.5" y="58.4">4</text>
<text x="330.6" y="56.3">MOSI</text>
<text x="330.6" y="59.8">SCLK</text>
<text x="346.2" y="59.8">PWDN</text>
<text x="356.3" y="58.4">9</text>
<text x="326.5" y="61.9">5</text>
<text x="326.5" y="65.5">6</text>
<text x="330.6" y="63.4">nSS</text>
<text x="344.2" y="63.4">nRESET</text>
<text x="356.3" y="65.5">7</text>
<text x="356.3" y="61.9">8</text>
<text x="330.6" y="66.9">nINT</text>
<text x="347.1" y="66.9">MISO</text>
</g>
</svg>
